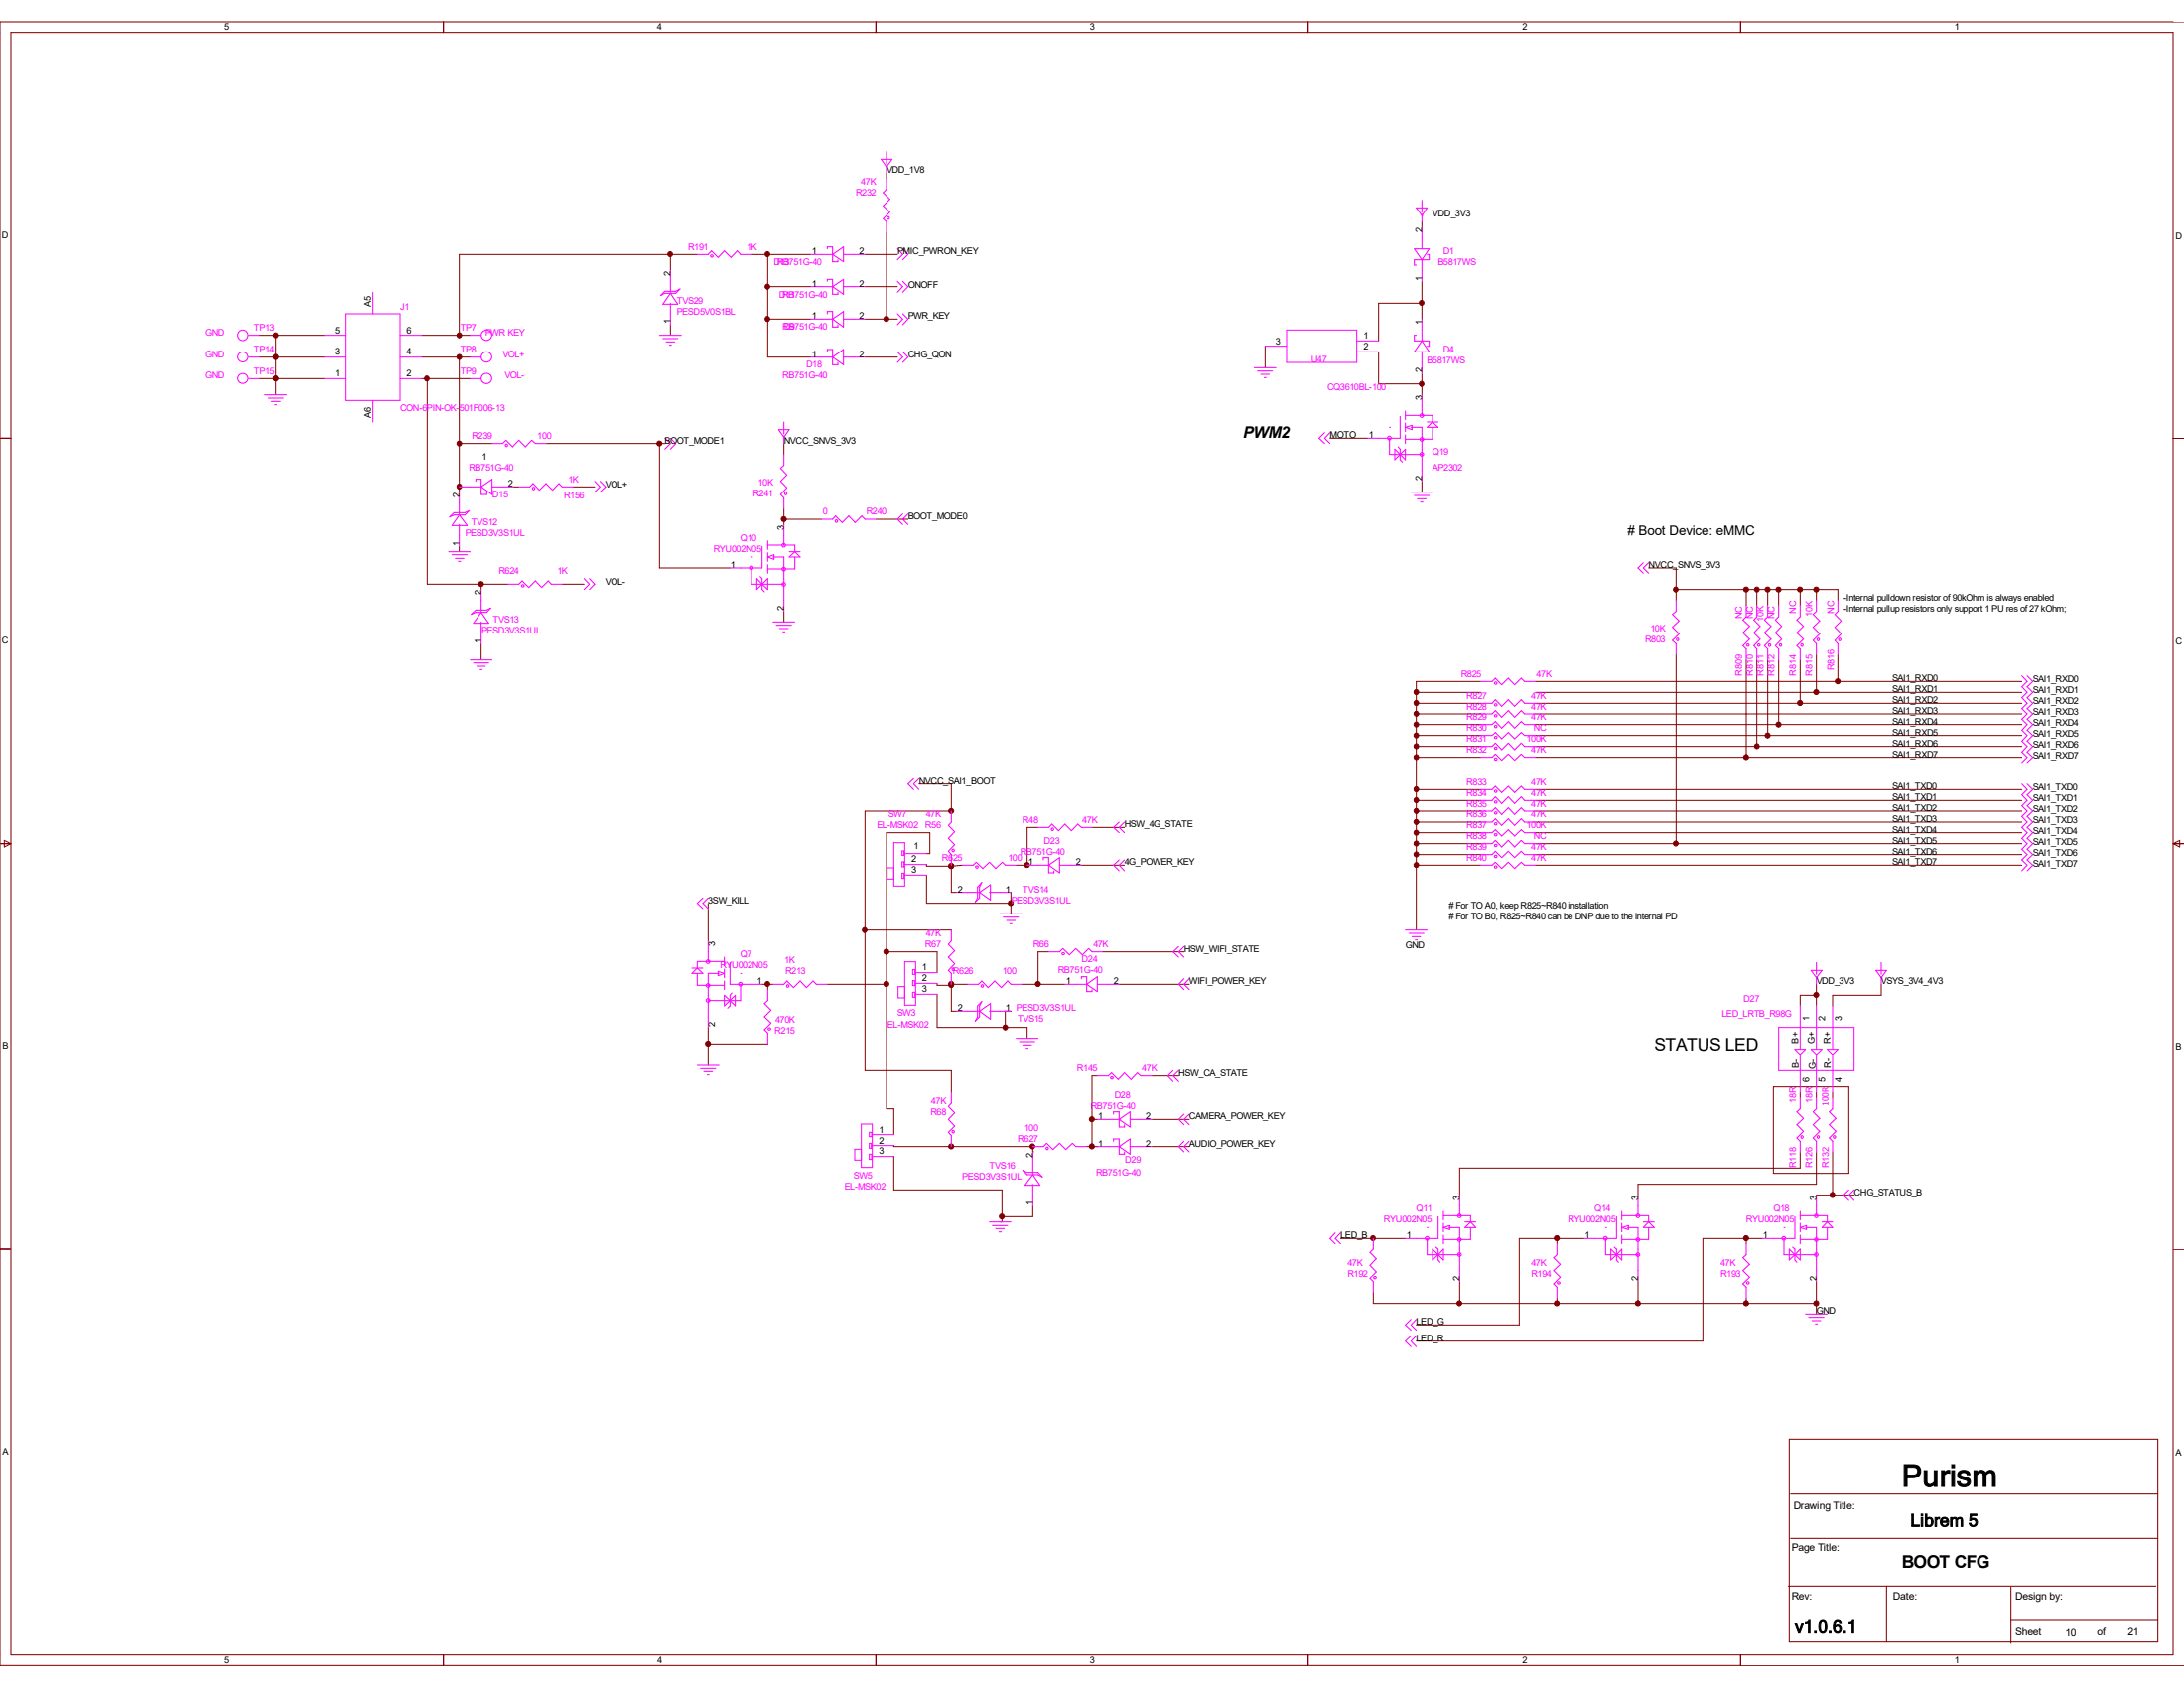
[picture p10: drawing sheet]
<svg xmlns="http://www.w3.org/2000/svg" width="279mm" height="216mm" viewBox="0 0 279 216" stroke-linecap="round" stroke-linejoin="round" font-family="sans-serif">
<g fill="none" stroke="#800000" stroke-width=".13">
<path d="M1.4 4.1h276.6v207.6h-276.6zM56.7 2.8v1.3M112.1 2.8v1.3M167.3 2.8v1.3M222.7 2.8v1.3M279.4 2.8h-279.4v210.2h279.4M85.8 32.6v2M89.2 32.6h-30.4v10.3M96.1 32.6h7.6M98.2 36.7h5.5M98.2 32.6v13.1h5.5M110.7 36.7h4.1"/>
<path d="M110.7 32.6h4.1M113.4 22.1v.7M113.4 29.8v11M181.9 28.4v.7M181.9 36v4.8M181.9 38.8h-5.5v4.8M0 56h1.4M33.2 45.7h8.3M33.2 42.9h8.3M33.2 48.4h8.3M35.3 45.7h.1M35.3 48.4h.1"/>
<path d="M35.3 42.9v7.6M53.9 45.7h6.3M53.9 42.9h6.3M53.9 48.4h6.3M54.7 48.4v26.3h10.3M58.8 45.7v17.2M58.8 56.7h4.1M69.8 56.7h15.2M84.4 56.7v15.9h9M85.8 41.5v1.4M98.2 40.8h5.5M100.3 56.7v1.4"/>
<path d="M110.7 40.8h4.1M110.7 45.7h4.1M161.8 44.3v2.7M170.1 56h4.9M176.4 45v4.1h5.5M181.9 47.8v2.7M278 56h1.4M58.8 62.3h.1M58.8 69.9v.7M61.6 74.7v.7M65.7 62.3h.7M71.9 74.7h2.8"/>
<path d="M73.3 62.3h2.8M100.3 65v2.1M100.3 78.2v1.3M100.3 66.4h4.8M112.1 66.4h4.1M181.9 61.6v1.3M210.9 72.6h3.5v4.2M214.4 75.4h20.7v1.4M223.4 75.4v2.1M224.7 75.4v2.1M226.1 75.4v2.1M227.5 75.4v2.1"/>
<path d="M230.3 75.4v2.1M232.4 75.4v1.4M61.6 82.3v2.1M181.2 90h8.3M181.2 88.6h8.3M181.2 91.3h8.3M181.2 92.7h8.3M181.2 94.1h8.3M181.2 95.5h8.3M181.2 96.9h8.3M189.5 87.2h-8.3v31.8M196.4 90h62.3"/>
<path d="M196.4 88.6h62.3M196.4 87.2h62.3M196.4 91.3h62.3M196.4 92.7h62.3M196.4 94.1h62.3M196.4 95.5h62.3M196.4 96.9h62.3M214.4 83.7v24.2M223.4 84.4v12.5M224.7 84.4v11.1M226.1 84.4v9.7M227.5 84.4v8.3"/>
<path d="M230.3 84.4v5.6M232.4 83.7v4.9M235.1 83.7v3.5M0 107.9h1.4M.6 107.5l.8 .4-.8 .4zM90.6 115.5v4.9M110.7 119h.1M110.7 119h11M117.6 100.3h4.1v3.5M118.5 109.2h.5v-2.7h-5.6v35.3h.9v3.3M118.5 110.6v.2h3.2M118.5 111.9v3.6h10.8"/>
<path d="M121.7 110.8h.1M121.7 103.8h.1M121.7 103.8h-11v33.1h11v2.8M121.7 110.7v3.4h.7M123.1 110.7l-1.4 .1M129.3 114.1v2.8M130 110.7h1.4M131.4 110.7h.1M132.8 105.8h-1.4v4.9M138.3 110.7h5.5M139.7 105.8h4.1M181.2 107.9h8.3"/>
<path d="M181.2 101h8.3M181.2 102.4h8.3M181.2 103.8h8.3M181.2 105.2h8.3M181.2 106.5h8.3M181.2 109.3h8.3M181.2 110.7h8.3M196.4 107.9h62.3M196.4 101h62.3M196.4 102.4h62.3M196.4 103.8h62.3M196.4 105.2h62.3"/>
<path d="M196.4 106.5h62.3M196.4 109.3h62.3M196.4 110.7h62.3M278 107.9h1.4M278 107.9l.8-.4v.8zM90.6 131.4v4.9M90.6 133.5h7.6M97.5 125.9h1.4M98.2 125.9v.7M105.8 125.9h7.6M113.4 121.8h6.5v2.6M119.9 127.2v4.2h11.5v1.4"/>
<path d="M119.9 125.8v.2h1.8M121.7 125.9h.1M121.7 125.9v3.4h.7M121.7 125.9h2.1M129.3 129.3h-.7v2.1M130.7 125.9h5.5M134.2 121.8h-1.4v4.1M140.4 137.6h-.7v9M141.1 121.8h10.4M143.2 125.9h8.9M147.3 137.6h3.5M226.9 139h9.6v11.1h-9.6z"/>
<path d="M230.3 139.7v.7M232.4 125.9v2.8M232.4 139.7v.7M232.4 127.3h-2.1v1.4M234.4 139.7v.7M240.7 125.9v1.4h-6.3v1.4M0 159.8h1.4M114.3 147.9v4.3h13.9v4.1h-.3M114.3 146.5v.1h17.8M121.7 146.6h.1M132.1 147.3h.1M132.1 146.6h.1"/>
<path d="M132.1 146.6v.7M132.1 154.3v1.3h-3.9M139 146.6h1.4M139.7 143.2h.7M140.4 146.6h.1M147.3 143.2h4.8M147.3 146.6h4.8M171.5 158.4h8.3M175.7 158.4h.1M199.2 158.4v.7M202.6 158.4h-8.2v11.1h-13.2M223.4 158.4v.7"/>
<path d="M225.5 158.4h-7.7v13.1h-36.6M230.3 147.3v2.1h-43.6v3.5M232.4 147.3v4.2h-22.9v1.4M232.4 152.9h4.8M234.4 147.3v5.6M278 159.8h1.4M175.7 165.3v1.4h56.7M186.7 163.9v2.8M199.2 166v.7M209.5 163.9v2.8M223.4 166v.7M232.4 163.9v4.2"/>
<path d="M228.9 184.1h47.2v25.9h-47.2zM229.1 196.8h47M229.1 191.1h47M56.7 211.7v1.3M112.1 211.7v1.3M167.3 211.7v1.3M222.7 211.7v1.3M228.8 202.9h47M241.3 202.9v7.1M257.3 207.3h18.8M257.3 203v7.2"/>
</g>
<g fill="#800000" stroke="#800000" stroke-width=".13">
<circle cx="98.2" cy="36.7" r=".31"/>
<circle cx="128.6" cy="131.4" r=".31"/>
<circle cx="128.2" cy="155.6" r=".32"/>
<circle cx="98.2" cy="32.5" r=".31"/>
<circle cx="98.2" cy="40.8" r=".31"/>
<circle cx="85.7" cy="32.5" r=".31"/>
<circle cx="61.5" cy="74.7" r=".32"/>
<circle cx="214.4" cy="107.9" r=".31"/>
<circle cx="232.3" cy="88.5" r=".32"/>
<circle cx="181.2" cy="88.5" r=".31"/>
<circle cx="181.2" cy="89.9" r=".31"/>
<circle cx="181.2" cy="91.3" r=".31"/>
<circle cx="181.2" cy="95.4" r=".31"/>
<circle cx="181.2" cy="94.1" r=".31"/>
<circle cx="181.2" cy="92.7" r=".31"/>
<circle cx="181.2" cy="110.6" r=".31"/>
<circle cx="181.2" cy="102.4" r=".31"/>
<circle cx="181.2" cy="103.7" r=".31"/>
<circle cx="181.2" cy="105.1" r=".31"/>
<circle cx="181.2" cy="106.5" r=".31"/>
<circle cx="181.2" cy="107.9" r=".31"/>
<circle cx="181.2" cy="109.3" r=".31"/>
<circle cx="181.2" cy="101" r=".31"/>
<circle cx="181.2" cy="96.8" r=".31"/>
<circle cx="235.1" cy="87.1" r=".32"/>
<circle cx="227.5" cy="92.7" r=".32"/>
<circle cx="226.1" cy="94.1" r=".32"/>
<circle cx="224.7" cy="95.4" r=".31"/>
<circle cx="223.4" cy="96.8" r=".32"/>
<circle cx="230.3" cy="89.9" r=".32"/>
<circle cx="214.4" cy="75.4" r=".31"/>
<circle cx="223.4" cy="75.4" r=".32"/>
<circle cx="224.7" cy="75.4" r=".31"/>
<circle cx="226.1" cy="75.4" r=".32"/>
<circle cx="227.5" cy="75.4" r=".32"/>
<circle cx="230.3" cy="75.4" r=".32"/>
<circle cx="232.3" cy="75.4" r=".32"/>
<circle cx="232.3" cy="127.3" r=".32"/>
<circle cx="209.5" cy="166.7" r=".32"/>
<circle cx="232.3" cy="166.7" r=".32"/>
<circle cx="175.6" cy="158.4" r=".31"/>
<circle cx="186.7" cy="166.7" r=".31"/>
<circle cx="199.2" cy="158.4" r=".32"/>
<circle cx="199.2" cy="166.7" r=".32"/>
<circle cx="223.4" cy="158.4" r=".32"/>
<circle cx="223.4" cy="166.7" r=".32"/>
<circle cx="181.9" cy="38.7" r=".31"/>
<circle cx="181.9" cy="49.1" r=".31"/>
<circle cx="90.6" cy="133.5" r=".32"/>
<circle cx="98.2" cy="125.9" r=".31"/>
<circle cx="121.7" cy="110.8" r=".32"/>
<circle cx="113.4" cy="121.7" r=".32"/>
<circle cx="113.4" cy="125.9" r=".32"/>
<circle cx="121.7" cy="146.6" r=".32"/>
<circle cx="132.1" cy="146.6" r=".31"/>
<circle cx="121.7" cy="126" r=".32"/>
<circle cx="129.3" cy="115.5" r=".32"/>
<circle cx="121.7" cy="125.9" r=".32"/>
<circle cx="139.7" cy="146.6" r=".32"/>
<circle cx="139.7" cy="143.2" r=".32"/>
<circle cx="132.8" cy="125.9" r=".32"/>
<circle cx="131.4" cy="110.6" r=".32"/>
<circle cx="113.4" cy="40.8" r=".32"/>
<circle cx="35.3" cy="48.4" r=".31"/>
<circle cx="35.3" cy="45.7" r=".31"/>
<circle cx="121.7" cy="103.7" r=".32"/>
<circle cx="110.6" cy="119" r=".31"/>
<circle cx="35.3" cy="42.9" r=".31"/>
<circle cx="58.7" cy="42.9" r=".31"/>
<circle cx="58.7" cy="45.7" r=".31"/>
<circle cx="234.4" cy="152.8" r=".32"/>
<circle cx="100.3" cy="66.4" r=".32"/>
<circle cx="84.3" cy="56.7" r=".32"/>
<circle cx="58.7" cy="56.7" r=".31"/>
<circle cx="58.7" cy="62.2" r=".31"/>
<circle cx="54.6" cy="48.4" r=".31"/>
</g>
<g fill="none" stroke="#f0f" stroke-width=".13">
<path d="M113.4 19.4v1.5M47.7 37.4v2.7M84.5 37.8l.5-.5h1.4l.6-.3-.6 .5h-1.4zM85.8 37.5h.1M85.8 34.6v2.8M85.8 38.8v2.7M85.8 37.5l.9 1.4h-1.9zM89.2 32.6h1.4l.4-.5 .9 .8 .8-.8 .8 .8 .8-.8 .4 .5h1.4M90.9 32.6h.3v.2h-.3zM103.7 36.7h2.8M103.7 32.6h2.8M105.8 31.8v-.2h.7v1.9h.7v-.3"/>
<path d="M105.8 36v-.3h.7v1.9h.7v-.2M106.5 36.7h.1M106.5 32.6h.1M106.5 36.7l1.4-1v1.9zM106.5 32.6l1.4-1v1.9zM107.9 36.7h2.8M107.9 32.6h2.8M112.7 20.4h1.4l-.7 .9zM113.4 21.3h.1M113.4 22.8v1.4l-.4 .4 .8 .9-.8 .8 .8 .8-.8 .9 .4 .4v1.4M113.4 21.2v.9M114.8 36l.7 .7-.7 .7"/>
<path d="M114.8 31.8l.7 .8-.7 .6M115.5 36l.7 .7-.7 .7M115.5 31.8l.7 .8-.7 .6M180.9 31.8h1.9l-.9 1.4zM181.2 26.6h1.4l-.7 1zM181.9 33.2h.1M181.9 27.6h.1M181.9 25.6v1.5M181.9 27.4v1M181.9 29.1v2.7M181.9 33.2v2.8M182.6 32.6h.2v.6h-1.9v.7h.3"/>
<path d="M31.8 45.7h1.4M31.8 42.9h1.4M31.8 48.4h1.4M33.9 50.5h2.8M34.3 50.9h1.9M34.7 51.4h1.2M35.1 51.8h.3M41.5 45.7h2.8M41.5 42.9h2.8M41.5 48.4h2.8M44.3 40.1h6.9v11.1h-6.9zM47.7 51.2v2.8"/>
<path d="M51.2 45.7h2.7M51.2 42.9h2.7M51.2 48.4h2.7M60.2 45.7h1.4M60.2 42.9h1.4M60.2 48.4h1.4M62.9 56.7h1.4l.4-.4 .9 .8 .8-.8 .8 .8 .8-.8 .5 .4h1.3M84.4 42.9h2.8M84.8 43.3h1.9M85 56l.8 .7-.8 .7M85.2 43.7h1.1M85.6 44.2h.3"/>
<path d="M85.8 56l.6 .7-.6 .7M99.6 54.9h1.4l-.7 1zM100.3 55.9h.1M100.3 54v1.5M100.3 55.8v.9M100.3 58.1v1.4l-.4 .4 .8 .8-.8 .9 .8 .8-.8 .8 .4 .5v1.3M103.7 40.8h2.8M103.7 45.7h2.8M105.8 40.1v-.3h.7v2h.7v-.3M105.8 45v-.3h.7v2h.7v-.3M106.5 40.8h.1M106.5 45.7h.1"/>
<path d="M106.5 40.8l1.4-1v2zM106.5 45.7l1.4-1v2zM107.9 40.8h2.8M107.9 45.7h2.8M114.8 40.1l.7 .7-.7 .7M114.8 45l.7 .7-.7 .7M115.5 40.1l.7 .7-.7 .7M115.5 45l.7 .7-.7 .7M160.4 47h2.8M160.9 47.5h1.9M161.3 47.9h1.1M161.7 48.3h.3"/>
<path d="M161.8 44.3h2.8M164.6 42.2h9v4.2h-9zM169.5 55.3l-.8 .7 .8 .7M170.1 55.3l-.6 .7 .6 .7M173.6 43.6h2.8M173.6 45h2.8M177.8 54.7h.1M177.8 56v2.1h4.1M178.4 57.4v1.4l1.4-1.4v1.4zM178.9 57.1l.2 .3v1.4l.3 .3M179.1 53.3v2.7h-4.1M179.8 53.1h3.5v.9"/>
<path d="M179.8 52.6v1.1M179.8 54.1v1.1M179.8 55.6v1.1M179.8 54.7l.8-.3v.5zM180.5 54.7h1.4v6.9M181.2 42.9h-.3v.7h1.9v.7h-.2M181.9 43.6h.1M181.9 40.8v2.8M181.9 45v2.8M181.9 50.5v2.6M181.9 43.6l.9 1.4h-1.9zM182.6 54.7l.7-.7 .7 .7z"/>
<path d="M182.6 54h1.4M183.3 54.7v1.5h-3.5M57.4 70.6h2.8M57.8 71h2M58.1 65.6h1.4l.5-.3-.5 .6h-1.4l-.6 .2zM58.3 71.4h1.1M58.6 71.8h.3M58.8 65.9h.1M58.8 62.9v2.8M58.8 67.1v2.8M58.8 65.9l1 1.3h-2zM58.8 62.3h2.8"/>
<path d="M60.3 78.6l.6-.6h1.4l.5-.2-.5 .5h-1.4zM60.9 61.6v-.3h.7v1.9h.7v-.3M61.6 78.3h.1M61.6 62.3h.1M61.6 75.4v2.8M61.6 79.5v2.8M61.6 78.3l.9 1.4h-1.9zM61.6 62.3l1.3-1v1.9zM62.9 62.3h2.8M65 74.7h1.4l.4-.4 .8 .8 .9-.8 .8 .8 .8-.8 .4 .4h1.4M66.4 62.3h1.4l.4-.5 .8 .9 .8-.9 .9 .9 .8-.9 .4 .5h1.4M66.8 74.8h.2v.2h-.2z"/>
<path d="M74.7 74l.7 .7-.7 .7M75.4 74l.7 .7-.7 .7M76.1 61.6l.7 .7-.7 .6M76.8 61.6l.7 .7-.7 .6M96.1 71.2h.1M96.1 72.6v2.1h4.2M96.8 74v1.4l1.4-1.4v1.4zM97.2 73.7l.3 .3v1.4l.3 .3M97.5 69.9v2.7h-4.1M98.2 69.2v1.1M98.2 70.7v1.1M98.2 72.2v1.1"/>
<path d="M98.2 69.7h3.5v.9M98.2 71.2l.8-.2v.5zM98.9 71.2h1.4v7M98.9 79.5h2.8M99.3 80h2M100.3 67.1v2.6M101 71.2l.7-.6 .7 .6zM101 70.6h1.4M101.7 71.2v1.6h-3.5M105.1 66.4h1.4l.4-.4 .8 .8 .9-.8 .8 .8 .8-.8 .5 .4h1.4M115.5 65.7l-.7 .7 .7 .7M116.2 65.7l-.7 .7 .7 .7"/>
<path d="M180.5 62.9h2.8M180.9 63.4h1.9M181.3 63.8h1.2M181.7 64.2h.3M210.2 72l-.7 .6 .7 .7M210.9 72l-.7 .6 .7 .7M214.4 76.8v1.4l-.4 .4 .8 .8-.8 .8 .8 .9-.8 .8 .4 .4v1.4M223.4 77.5v1.4l-.4 .4 .8 .8-.8 .8 .8 .8-.8 .9 .4 .4v1.4M224.7 77.5v1.4l-.3 .4 .8 .8-.8 .8 .8 .8-.8 .9 .3 .4v1.4M226.1 77.5v1.4l-.4 .4 .9 .8-.9 .8 .9 .8-.9 .9 .4 .4v1.4M227.5 77.5v1.4l-.4 .4 .8 .8-.8 .8 .8 .8-.8 .9 .4 .4v1.4M230.3 77.5v1.4l-.4 .4 .8 .8-.8 .8 .8 .8-.8 .9 .4 .4v1.4"/>
<path d="M232.4 76.8v1.4l-.5 .4 .9 .8-.9 .8 .9 .9-.9 .8 .5 .4v1.4M235.1 76.8v1.4l-.4 .4 .8 .8-.8 .8 .8 .9-.8 .8 .4 .4v1.4M60.2 84.4h2.7M60.6 84.8h1.9M61 85.2h1.1M61.4 85.6h.3M99.7 80.4h1.1M100.2 80.8h.2M116.9 99.6l-.7 .7 .7 .7M117.6 99.6l-.7 .7 .7 .7M189.5 92.7h1.4l.4-.4 .8 .8 .9-.8 .8 .8 .8-.8 .4 .4h1.4M189.5 91.3h1.4l.4-.4 .8 .8 .9-.8 .8 .8 .8-.8 .4 .4h1.4"/>
<path d="M189.5 94.1h1.4l.4-.4 .8 .8 .9-.8 .8 .8 .8-.8 .4 .4h1.4M189.5 90h1.4l.4-.5 .8 .8 .9-.8 .8 .8 .8-.8 .4 .5h1.4M189.5 96.9h1.4l.4-.5 .8 .8 .9-.8 .8 .8 .8-.8 .4 .5h1.4M189.5 95.5h1.4l.4-.5 .8 .9 .9-.9 .8 .9 .8-.9 .4 .5h1.4M189.5 87.2h1.4l.4-.5 .8 .9 .9-.9 .8 .9 .8-.9 .4 .5h1.4M191.2 92.8h.3v.2h-.3zM191.2 91.4h.3v.2h-.3zM191.2 94.2h.3v.2h-.3zM191.2 90h.3v.3h-.3zM191.2 97h.3v.2h-.3zM191.2 95.6h.3v.2h-.3zM191.2 87.3h.3v.2h-.3z"/>
<path d="M223.5 82.4h.2v.2h-.2zM224.9 82.4h.2v.2h-.2zM258.7 86.4l.6 .8-.6 .6 .6 .8-.6 .6 .6 .8-.6 .6 .6 .7-.6 .7 .6 .7-.6 .7 .6 .7-.6 .7 .6 .7-.6 .7 .6 .7-.6 .6M259.3 86.4l.8 .8-.8 .6 .8 .8-.8 .6 .8 .8-.8 .6 .8 .7-.8 .7 .8 .7-.8 .7 .8 .7-.8 .7 .8 .7-.8 .7 .8 .7-.8 .6M89.9 114.9l-.7 .6 .7 .7M90.6 114.9l-.7 .6 .7 .7M114.3 107.8h1.4v5.5h-1.4zM114.3 111h-.8v1.4h.8M115.4 108.8h.3v.6h-.3zM115.4 110.2h.3v.7h-.3zM115.4 111.7h.3v.7h-.3zM115.7 109.2h2.8"/>
<path d="M115.7 110.6h2.8M115.7 111.9h2.8M121.7 103.8v1.4l-.4 .4 .8 .8-.8 .8 .8 .8-.8 .9 .4 .4v1.4M121.7 119v1.4l-.4 .4 .8 .8-.8 .8 .8 .9-.8 .8 .4 .4v1.4M122.4 114.1h2.8M123.1 110.7h1.4l.4-.4 .8 .8 .9-.8 .8 .8 .8-.8 .4 .4h1.4M124.8 110.8h.3v.2h-.3zM125.3 114.1h.1M125.3 114.1l1.4-.9v1.9zM125.6 112.9l-.3 .6v1.4l-.5 .5 .3-.5v-1.4zM126.6 114.1h2.7M127.9 116.9h2.8"/>
<path d="M128.4 117.3h1.9M128.8 117.7h1.1M129.2 118.2h.3M131.4 110.7h2.8M132.8 105.8h1.4l.4-.4 .8 .9 .8-.9 .9 .9 .8-.9 .4 .4h1.4M133.5 110v-.3h.7v1.9h.6v-.2M134.2 110.7h.1M134.2 110.7l1.4-1v1.9zM135.6 110.7h2.7M143.2 110l-.7 .7 .7 .7M143.2 105.2l-.7 .6 .7 .7M143.8 110l-.6 .7 .6 .7"/>
<path d="M143.8 105.2l-.6 .6 .6 .7M179.8 119h2.8M180.3 119.4h1.9M180.6 119.8h1.1M189.5 110.7h1.4l.4-.4 .8 .8 .9-.8 .8 .8 .8-.8 .4 .4h1.4M189.5 106.5h1.4l.4-.4 .8 .8 .9-.8 .8 .8 .8-.8 .4 .4h1.4M189.5 107.9h1.4l.4-.4 .8 .8 .9-.8 .8 .8 .8-.8 .4 .4h1.4M189.5 109.3h1.4l.4-.4 .8 .8 .9-.8 .8 .8 .8-.8 .4 .4h1.4M189.5 105.2h1.4l.4-.5 .8 .9 .9-.9 .8 .9 .8-.9 .4 .5h1.4M189.5 101h1.4l.4-.4 .8 .8 .9-.8 .8 .8 .8-.8 .4 .4h1.4M189.5 103.8h1.4l.4-.5 .8 .9 .9-.9 .8 .9 .8-.9 .4 .5h1.4M189.5 102.4h1.4l.4-.5 .8 .9 .9-.9 .8 .9 .8-.9 .4 .5h1.4"/>
<path d="M191.2 106.7h.3v.2h-.3zM191.2 108h.3v.2h-.3zM191.2 109.4h.3v.2h-.3zM191.2 110.8h.3v.2h-.3zM191.2 105.3h.3v.2h-.3zM191.2 101.1h.3v.2h-.3zM191.2 103.9h.3v.2h-.3zM191.2 102.5h.3v.2h-.3zM258.7 100.3l.6 .7-.6 .7 .6 .7-.6 .7 .6 .7-.6 .6 .6 .8-.6 .6 .6 .7-.6 .7 .6 .7-.6 .7 .6 .7-.6 .7 .6 .7-.6 .7M259.3 100.3l.8 .7-.8 .7 .8 .7-.8 .7 .8 .7-.8 .6 .8 .8-.8 .6 .8 .7-.8 .7 .8 .7-.8 .7 .8 .7-.8 .7 .8 .7-.8 .7M88.5 124.5l.7-.7 .7 .7zM88.5 123.8h1.4"/>
<path d="M89.2 124.5v1.5h3.5M89.2 136.3h2.8M89.6 136.7h2M90 137.1h1.1M90.5 137.5h.2M90.6 120.4v2.6M91.9 124.2l.8 .3-.8 .3zM92 124.5h-1.4v6.9M92.7 122.4v1.1M92.7 124v1.1M92.7 125.5v1.1M92.7 127.3l.7 .7-.7 .7z"/>
<path d="M92.7 123h-3.5v.8M93.4 123.1v2.8h4.1M93.4 128l.7-.7v1.4zM93.6 127l-.2 .3v1.4l-.3 .2M94.7 124.5h.1M94.7 125.9v2.1h-4.1M98.2 126.6v1.4l-.4 .4 .8 .8-.8 .8 .8 .9-.8 .8 .4 .4v1.4M98.3 131.5h.2v.2h-.2zM98.9 125.9h1.4l.4-.4 .8 .8 .9-.8 .8 .8 .8-.8 .4 .4h1.4M115.7 123h1.4v5.6h-1.4zM115.7 126.2h-.8v1.4h.8M116.8 124h.3v.6h-.3z"/>
<path d="M116.8 125.4h.2v.7h-.2zM116.8 126.9h.3v.7h-.3zM117.1 124.4h2.8M117.1 125.8h2.8M117.1 127.2h2.8M121.7 139.7v1.4l-.4 .4 .8 .8-.8 .9 .8 .8-.8 .8 .4 .4v1.4M122.4 129.3h2.8M123.8 125.9h1.4l.4-.4 .8 .8 .9-.8 .8 .8 .8-.8 .4 .4h1.4M125.3 129.3h.1M125.3 129.3l1.4-.9v1.9zM125.6 128.1l-.3 .6v1.3l-.5 .6 .3-.6v-1.3zM126.6 129.3h2.7"/>
<path d="M130 132.8h2.8M130.4 133.2h2M130.9 133.6h1.1M131.3 134.1h.2M134.2 121.8h1.4l.4-.5 .8 .8 .8-.8 .9 .8 .8-.8 .4 .5h1.4M135.9 121.9h.2v.2h-.2zM136.2 125.9h2.8M138.3 125.2v-.3h.7v1.9h.7v-.2M139 125.9h.1M139 125.9l1.4-1v1.9zM140.4 125.9h2.8M140.4 137.6h1.4l.4-.4 .8 .9 .8-.9 .9 .9 .8-.9 .4 .4h1.4"/>
<path d="M142.1 137.8h.3v.2h-.3zM150.1 136.9l-.7 .7 .7 .7M150.8 136.9l-.7 .7 .7 .7M150.8 121.1l-.7 .7 .7 .6M151.5 125.2l-.7 .7 .7 .7M151.5 121.1l-.7 .7 .7 .6M152.1 125.2l-.6 .7 .6 .7M181.1 120.2h.2M227.5 131.4h9.7v5.5h-9.7zM229.6 134.2h1.4l-.7 .7zM230.3 128.7v5.5M230.3 134.9v4.8"/>
<path d="M231.7 134.2h1.4l-.7 .7zM231.7 124.1h1.4l-.7 1zM232.4 125.1h.1M232.4 123.1v1.5M232.4 124.9v1M232.4 128.7v5.5M232.4 134.9v4.8M233.8 134.2h1.3l-.7 .7zM234.4 128.7v5.5M234.4 134.9v4.8M240 124.1h1.3l-.6 1zM240.7 125.1h.1"/>
<path d="M240.7 123.1v1.5M240.7 124.9v1M110.2 143.8h1.4v5.5h-1.4zM110.2 147h-.9v1.4h.9M111.2 147.6h.3v.7h-.3zM111.2 144.8h.3v.6h-.3zM111.2 146.2h.3v.7h-.3zM111.6 145.1h2.7M111.6 146.5h2.7M111.6 147.9h2.7M126.6 156.3h2.7M127 156.8h1.9"/>
<path d="M127.4 157.1h1.1M127.8 157.6h.3M130.9 149.7l.5 .2h1.4l.5 .6-.5-.3h-1.4zM132.1 150.2h.1M132.1 146.6h1.4l.4-.4 .8 .8 .9-.8 .8 .8 .8-.8 .4 .4h1.4M132.1 147.3v2.8M132.1 151.5v2.8M132.1 150.2l1 1.4h-2zM140.4 146.6h2.8M140.4 143.2h2.8M142.5 142.5v-.3h.7v1.9h.6v-.3M142.5 146v-.3h.7v1.9h.6v-.3"/>
<path d="M143.2 143.2h.1M143.2 146.6h.1M143.2 143.2l1.4-1v1.9zM143.2 146.6l1.4-.9v1.9zM144.6 146.6h2.7M144.6 143.2h2.7M151.5 142.5l-.7 .7 .7 .6M151.5 146l-.7 .6 .7 .7M152.1 142.5l-.6 .7 .6 .6M152.1 146l-.6 .6 .6 .7M170.8 157.7l-.7 .7 .7 .7M171.5 157.7l-.7 .7 .7 .7"/>
<path d="M175.7 158.4v1.4l-.4 .4 .8 .8-.8 .8 .8 .9-.8 .8 .4 .4v1.4M182.6 157h.1M182.6 158.4v2.1h4.1M183.3 159.8l1.4 1.4v-1.4l-1.4 1.4zM183.7 159.5l.3 .3v1.4l.2 .3M184 155.6v2.8h-4.2M184.7 154.9v1.1M184.7 156.5v1.1M184.7 158v1.1M184.7 155.5h3.4v.8M184.7 157l.8-.2v.5zM185.3 157h1.4v6.9"/>
<path d="M186.7 152.9v2.6M187.4 156.3h1.4M188.1 156.3l.7 .7h-1.4zM188.1 157v1.5h-3.4M199.2 159.1v1.4l-.4 .4 .8 .8-.8 .8 .8 .9-.8 .8 .4 .4v1.4M205.4 157h.1M205.4 158.4v2.1h4.1M206.1 159.8l1.4 1.4v-1.4l-1.4 1.4zM206.5 159.5l.3 .3v1.4l.3 .3M206.8 155.6v2.8h-4.2M207.5 155.5h3.4v.8M207.5 154.9v1.1"/>
<path d="M207.5 156.5v1.1M207.5 158v1.1M207.5 157l.8-.2v.5zM208.2 157h1.3v6.9M209.5 152.9v2.6M210.2 156.3h1.4M210.9 156.3l.7 .7h-1.4zM210.9 157v1.5h-3.4M223.4 159.1v1.4l-.4 .4 .8 .8-.8 .8 .8 .9-.8 .8 .4 .4v1.4M228.2 157h.1M228.2 158.4v2.1h4.2M228.9 159.8l1.4 1.4v-1.4l-1.4 1.4z"/>
<path d="M229.3 159.5l.3 .3v1.4l.3 .3M229.6 155.6v2.8h-4.1M230.3 140.4v1.4l-.4 .4 .8 .8-.8 .8 .8 .9-.8 .8 .4 .5v1.3M230.3 154.9v1.1M230.3 156.5v1.1M230.3 158v1.1M230.3 155.5h3.5v.8M230.3 157l.8-.2v.5zM231 157h1.4v6.9M232.4 140.4v1.4l-.5 .4 .9 .8-.9 .8 .9 .9-.9 .8 .5 .5v1.3M232.4 152.9v2.6M233.1 156.3h1.3"/>
<path d="M233.8 156.3l.6 .7h-1.3zM233.8 157v1.5h-3.5M234.4 140.4v1.4l-.4 .4 .9 .8-.9 .8 .9 .9-.9 .8 .4 .5v1.3M236.5 152.2l-.7 .7 .7 .6M237.2 152.2l-.7 .7 .7 .6M175.8 163.3h.2v.2h-.2zM180.5 168.7l-.7 .8 .7 .6M180.5 170.9l-.7 .6 .7 .8M181.2 168.7l-.7 .8 .7 .6M181.2 170.9l-.7 .6 .7 .8M199.3 164h.2v.2h-.2zM223.5 164h.2v.2h-.2z"/>
<path d="M231 168.1h2.8M231.4 168.5h1.9M231.8 168.9h1.1M232.2 169.3h.3"/>
<circle cx="113.6" cy="27.9" r=".16"/>
<circle cx="31.1" cy="42.9" r=".67"/>
<circle cx="31.1" cy="45.7" r=".65"/>
<circle cx="31.1" cy="48.4" r=".65"/>
<circle cx="62.2" cy="48.4" r=".67"/>
<circle cx="62.2" cy="42.9" r=".67"/>
<circle cx="62.2" cy="45.7" r=".67"/>
<circle cx="64.8" cy="56.9" r=".16"/>
<circle cx="177.7" cy="56" r=".23"/>
<circle cx="181.9" cy="58.1" r=".23"/>
<circle cx="181.9" cy="56.2" r=".23"/>
<circle cx="181.9" cy="53.1" r=".23"/>
<circle cx="68.3" cy="62.5" r=".16"/>
<circle cx="96.1" cy="72.6" r=".23"/>
<circle cx="100.3" cy="69.7" r=".23"/>
<circle cx="100.3" cy="72.8" r=".23"/>
<circle cx="100.3" cy="74.7" r=".23"/>
<circle cx="100.5" cy="63.1" r=".16"/>
<circle cx="107" cy="66.6" r=".16"/>
<circle cx="214.6" cy="81.8" r=".16"/>
<circle cx="226.4" cy="82.5" r=".16"/>
<circle cx="227.8" cy="82.5" r=".16"/>
<circle cx="230.5" cy="82.5" r=".16"/>
<circle cx="232.6" cy="81.8" r=".16"/>
<circle cx="235.3" cy="81.8" r=".16"/>
<circle cx="121.9" cy="108.8" r=".16"/>
<circle cx="134.6" cy="106.1" r=".16"/>
<circle cx="90.6" cy="126" r=".23"/>
<circle cx="90.6" cy="123" r=".23"/>
<circle cx="90.6" cy="128" r=".23"/>
<circle cx="94.7" cy="125.9" r=".23"/>
<circle cx="100.8" cy="126.1" r=".16"/>
<circle cx="121.9" cy="124" r=".16"/>
<circle cx="125.7" cy="126.1" r=".16"/>
<circle cx="121.9" cy="144.7" r=".16"/>
<circle cx="134" cy="146.9" r=".16"/>
<circle cx="182.6" cy="158.4" r=".23"/>
<circle cx="186.7" cy="158.6" r=".23"/>
<circle cx="186.7" cy="155.5" r=".23"/>
<circle cx="205.4" cy="158.4" r=".23"/>
<circle cx="209.5" cy="155.5" r=".23"/>
<circle cx="209.5" cy="158.6" r=".23"/>
<circle cx="228.2" cy="158.4" r=".23"/>
<circle cx="230.5" cy="145.4" r=".16"/>
<circle cx="232.3" cy="158.6" r=".23"/>
<circle cx="232.3" cy="155.5" r=".23"/>
<circle cx="232.6" cy="145.4" r=".16"/>
<circle cx="234.7" cy="145.4" r=".16"/>
<circle cx="186.7" cy="160.5" r=".23"/>
<circle cx="209.5" cy="160.5" r=".23"/>
<circle cx="232.3" cy="160.5" r=".23"/>
</g>
<text font-size="3.9" x="243.3" y="190.1">Purism</text>
<g font-size="2.2">
<text x="211.6" y="134.3">STATUS LED</text>
<text x="244.4" y="195.2">Librem 5</text>
<text x="243.3" y="200.6">BOOT CFG</text>
<text x="229.6" y="208.9">v1.0.6.1</text>
</g>
<text font-size="2.1" x="159" y="56">PWM2</text>
<text font-size="1.7" x="208.2" y="68.5"># Boot Device: eMMC</text>
<g font-size="1.3">
<text x="229.4" y="193">Drawing Title:</text>
<text x="229.2" y="198.4">Page Title:</text>
<text x="229.2" y="204.6">Rev:</text>
<text x="242.2" y="204.6">Date:</text>
<text x="257.8" y="209.2">Sheet</text>
<text x="257.8" y="204.6">Design by:</text>
<text x="264.2" y="209.3">10</text>
<text x="268.3" y="209.2">of</text>
<text x="272.2" y="209.2">21</text>
</g>
<g font-size="1.2">
<text x="28.7" y="3.9">5</text>
<text x="84.1" y="3.9">4</text>
<text x="139.4" y="3.9">3</text>
<text x="194.7" y="3.9">2</text>
<text x="250.1" y="3.9">1</text>
<text x="113.4" y="22.1">VDD_1V8</text>
<text x="181.9" y="29.8" transform="rotate(-90 181.9 29.8)">2</text>
<text x="183.3" y="27.7">VDD_3V3</text>
<text x=".3" y="30.4">D</text>
<text x="85.8" y="35.3" transform="rotate(-90 85.8 35.3)">2</text>
<text x="103.8" y="32.6">1</text>
<text x="109.9" y="32.6">2</text>
<text x="114.8" y="32.6">PMIC_PWRON_KEY</text>
<text x="181.9" y="35.9" transform="rotate(-90 181.9 35.9)">1</text>
<text x="278.3" y="30.6">D</text>
<text x="47.5" y="39.3" transform="rotate(-90 47.5 39.3)">A5</text>
<text x="85.8" y="41.4" transform="rotate(-90 85.8 41.4)">1</text>
<text x="103.8" y="36.7">1</text>
<text x="103.8" y="40.8">1</text>
<text x="109.9" y="36.7">2</text>
<text x="109.9" y="40.8">2</text>
<text x="116.2" y="36.8">ONOFF</text>
<text x="116.2" y="40.8">PWR_KEY</text>
<text x="181.9" y="41.5" transform="rotate(-90 181.9 41.5)">1</text>
<text x="42.8" y="42.6">5</text>
<text x="42.8" y="45.4">3</text>
<text x="52" y="42.6">6</text>
<text x="52" y="45.4">4</text>
<text x="103.8" y="45.7">1</text>
<text x="109.9" y="45.7">2</text>
<text x="116.2" y="45.7">CHG_QON</text>
<text x="163.2" y="44">3</text>
<text x="174.4" y="43.3">1</text>
<text x="174.4" y="44.7">2</text>
<text x="181.9" y="47.7" transform="rotate(-90 181.9 47.7)">2</text>
<text x="42.8" y="48.2">1</text>
<text x="47.5" y="53.5" transform="rotate(-90 47.5 53.5)">A6</text>
<text x="52" y="48.2">2</text>
<text x="181.9" y="51.2" transform="rotate(-90 181.9 51.2)">3</text>
<text x="61.7" y="58.8">1</text>
<text x="85" y="56.7">BOOT_MODE1</text>
<text x="100.3" y="56.7">NVCC_SNVS_3V3</text>
<text x="170.1" y="56">MOTO</text>
<text x="175.1" y="56">1</text>
<text x="58.8" y="63.7" transform="rotate(-90 58.8 63.7)">2</text>
<text x="65" y="62.3">2</text>
<text x="77.5" y="62.4">VOL+</text>
<text x="181.9" y="61.5" transform="rotate(-90 181.9 61.5)">2</text>
<text x="58.8" y="69.8" transform="rotate(-90 58.8 69.8)">1</text>
<text x="100.3" y="67.8" transform="rotate(-90 100.3 67.8)">3</text>
<text x="116.2" y="66.4">BOOT_MODE0</text>
<text x="61.6" y="76.1" transform="rotate(-90 61.6 76.1)">2</text>
<text x="77.5" y="74.8">VOL-</text>
<text x="93.5" y="72.6">1</text>
<text x="210.9" y="72.6">NVCC_SNVS_3V3</text>
<text x="235.8" y="76.8">-Internal pulldown resistor of 90kOhm is always enabled</text>
<text x=".3" y="82.3">C</text>
<text x="61.6" y="82.3" transform="rotate(-90 61.6 82.3)">1</text>
<text x="100.3" y="78.1" transform="rotate(-90 100.3 78.1)">2</text>
<text x="235.8" y="78.2">-Internal pullup resistors only support 1 PU res of 27 kOhm;</text>
<text x="278.3" y="82.4">C</text>
<text x="242.1" y="88.6">SAI1_RXD1</text>
<text x="242.1" y="90">SAI1_RXD2</text>
<text x="242.1" y="87.2">SAI1_RXD0</text>
<text x="260.1" y="87.3">SAI1_RXD0</text>
<text x="260.1" y="88.7">SAI1_RXD1</text>
<text x="242.1" y="92.7">SAI1_RXD4</text>
<text x="242.1" y="94.1">SAI1_RXD5</text>
<text x="242.1" y="95.5">SAI1_RXD6</text>
<text x="242.1" y="91.3">SAI1_RXD3</text>
<text x="260.1" y="90.1">SAI1_RXD2</text>
<text x="260.1" y="91.4">SAI1_RXD3</text>
<text x="260.1" y="92.8">SAI1_RXD4</text>
<text x="260.1" y="94.2">SAI1_RXD5</text>
<text x="260.1" y="95.6">SAI1_RXD6</text>
<text x="117.6" y="100.3">NVCC_SAI1_BOOT</text>
<text x="242.1" y="96.9">SAI1_RXD7</text>
<text x="242.1" y="101">SAI1_TXD0</text>
<text x="260.1" y="97">SAI1_RXD7</text>
<text x="260.1" y="101.1">SAI1_TXD0</text>
<text x="143.8" y="105.8">HSW_4G_STATE</text>
<text x="242.1" y="107.9">SAI1_TXD5</text>
<text x="242.1" y="106.5">SAI1_TXD4</text>
<text x="242.1" y="105.2">SAI1_TXD3</text>
<text x="242.1" y="103.8">SAI1_TXD2</text>
<text x="242.1" y="102.4">SAI1_TXD1</text>
<text x="260.1" y="102.5">SAI1_TXD1</text>
<text x="260.1" y="103.9">SAI1_TXD2</text>
<text x="260.1" y="105.3">SAI1_TXD3</text>
<text x="260.1" y="106.6">SAI1_TXD4</text>
<text x="116.6" y="110.3">2</text>
<text x="116.6" y="111.7">3</text>
<text x="116.9" y="108.6">1</text>
<text x="131.5" y="110.7">1</text>
<text x="137.6" y="110.7">2</text>
<text x="143.8" y="110.7">4G_POWER_KEY</text>
<text x="242.1" y="110.7">SAI1_TXD7</text>
<text x="242.1" y="109.3">SAI1_TXD6</text>
<text x="260.1" y="108">SAI1_TXD5</text>
<text x="260.1" y="109.4">SAI1_TXD6</text>
<text x="260.1" y="110.8">SAI1_TXD7</text>
<text x="90.6" y="115.5">3SW_KILL</text>
<text x="122.5" y="114.1">2</text>
<text x="128.6" y="114.1">1</text>
<text x="185.3" y="116.2"># For TO A0, keep R825~R840 installation</text>
<text x="185.3" y="117.6"># For TO B0, R825~R840 can be DNP due to the internal PD</text>
<text x="91.4" y="121.1" transform="rotate(-90 91.4 121.1)">3</text>
<text x="96.8" y="125.9">1</text>
<text x="117.9" y="124.1">1</text>
<text x="117.9" y="125.5">2</text>
<text x="136.4" y="125.9">1</text>
<text x="142.5" y="125.9">2</text>
<text x="151.5" y="121.8">HSW_WIFI_STATE</text>
<text x="152.1" y="125.9">WIFI_POWER_KEY</text>
<text x="179.8" y="121.3">GND</text>
<text x="232.4" y="125.9">VDD_3V3</text>
<text x="240.7" y="125.9">VSYS_3V4_4V3</text>
<text x="91.4" y="131.4" transform="rotate(-90 91.4 131.4)">2</text>
<text x="117.9" y="126.9">3</text>
<text x="122.5" y="129.3">2</text>
<text x="128.6" y="129.3">1 PESD3V3S1UL</text>
<text x="231.4" y="130.6" transform="rotate(-90 231.4 130.6)">1</text>
<text x="233.5" y="130.6" transform="rotate(-90 233.5 130.6)">2</text>
<text x="235.6" y="130.6" transform="rotate(-90 235.6 130.6)">3</text>
<text x=".3" y="134.2">B</text>
<text x="150.8" y="137.6">HSW_CA_STATE</text>
<text x="230" y="133.4" transform="rotate(-90 230 133.4)">B+</text>
<text x="230.1" y="136.7" transform="rotate(-90 230.1 136.7)">B-</text>
<text x="232.1" y="133.5" transform="rotate(-90 232.1 133.5)">G+</text>
<text x="232.2" y="136.8" transform="rotate(-90 232.2 136.8)">G-</text>
<text x="234.1" y="133.5" transform="rotate(-90 234.1 133.5)">R+</text>
<text x="234.2" y="136.6" transform="rotate(-90 234.2 136.6)">R-</text>
<text x="278.3" y="134.3">B</text>
<text x="140.5" y="143.2">1</text>
<text x="146.6" y="143.2">2</text>
<text x="152.1" y="143.2">CAMERA_POWER_KEY</text>
<text x="231.4" y="138.4" transform="rotate(-90 231.4 138.4)">6</text>
<text x="233.5" y="138.4" transform="rotate(-90 233.5 138.4)">5</text>
<text x="235.6" y="138.4" transform="rotate(-90 235.6 138.4)">4</text>
<text x="112.4" y="144.9">1</text>
<text x="112.4" y="146.3">2</text>
<text x="112.4" y="147.6">3</text>
<text x="132.1" y="148" transform="rotate(-90 132.1 148)">2</text>
<text x="140.5" y="146.6">1</text>
<text x="146.6" y="146.6">2</text>
<text x="152.1" y="146.6">AUDIO_POWER_KEY</text>
<text x="132.1" y="154.2" transform="rotate(-90 132.1 154.2)">1</text>
<text x="186.7" y="153.5" transform="rotate(-90 186.7 153.5)">3</text>
<text x="209.6" y="153.5" transform="rotate(-90 209.6 153.5)">3</text>
<text x="232.4" y="153.5" transform="rotate(-90 232.4 153.5)">3</text>
<text x="237.2" y="152.9">CHG_STATUS_B</text>
<text x="171.5" y="158.4">LED_B</text>
<text x="179.9" y="158.4">1</text>
<text x="202.7" y="158.4">1</text>
<text x="225.6" y="158.4">1</text>
<text x="186.7" y="163.9" transform="rotate(-90 186.7 163.9)">2</text>
<text x="209.6" y="163.9" transform="rotate(-90 209.6 163.9)">2</text>
<text x="232.4" y="163.9" transform="rotate(-90 232.4 163.9)">2</text>
<text x="181.2" y="169.5">LED_G</text>
<text x="181.2" y="171.5">LED_R</text>
<text x="232.4" y="168.1">GND</text>
<text x=".3" y="186">A</text>
<text x="278.3" y="186.1">A</text>
<text x="28.7" y="212.7">5</text>
<text x="84.1" y="212.7">4</text>
<text x="139.4" y="212.7">3</text>
<text x="194.7" y="212.7">2</text>
<text x="250.1" y="212.7">1</text>
</g>
<g font-size="1.2" fill="#f0f">
<text x="110.2" y="23.6">47K</text>
<text x="109.5" y="25">R232</text>
<text x="88" y="32">R191</text>
<text x="95.5" y="32">1K</text>
<text x="99" y="33.9">D13</text>
<text x="99.4" y="33.9">RB751G-40</text>
<text x="183.9" y="33.9">B5817WS</text>
<text x="184.6" y="32.6">D1</text>
<text x="51.2" y="39.6">J1</text>
<text x="86.6" y="40.3">PESD5V0S1BL</text>
<text x="86.6" y="38.9">TVS29</text>
<text x="99.7" y="38.1">D11</text>
<text x="100.1" y="38.1">RB751G-40</text>
<text x="26.3" y="42.9">GND</text>
<text x="26.3" y="45.7">GND</text>
<text x="32.5" y="42.3">TP13</text>
<text x="32.5" y="45.1">TP14</text>
<text x="32.5" y="47.8">TP15</text>
<text x="58.9" y="42.3">TP7</text>
<text x="58.9" y="45.1">TP8</text>
<text x="58.9" y="47.8">TP9</text>
<text x="62.1" y="42.9">PWR KEY</text>
<text x="64.3" y="45.7">VOL+</text>
<text x="100.1" y="42.2">RB751G-40</text>
<text x="100.3" y="42.2">D9</text>
<text x="103.1" y="47">D18</text>
<text x="167.7" y="46.4">U47</text>
<text x="182.5" y="46.5">B5817WS</text>
<text x="184.6" y="45.1">D4</text>
<text x="26.3" y="48.4">GND</text>
<text x="51.2" y="52.6">CON-6PIN-OK-501F006-13</text>
<text x="64.6" y="48.4">VOL-</text>
<text x="100.1" y="48.4">RB751G-40</text>
<text x="169.8" y="49.9">CQ3610BL-100</text>
<text x="60.4" y="56.1">R239</text>
<text x="68.7" y="56.1">100</text>
<text x="183.3" y="58.1">Q19</text>
<text x="60" y="60.2">RB751G-40</text>
<text x="63" y="63.7">D15</text>
<text x="72.1" y="63.8">R156</text>
<text x="72.7" y="61.7">1K</text>
<text x="96.3" y="63.5">R241</text>
<text x="97" y="62.1">10K</text>
<text x="105.2" y="65.8">0</text>
<text x="110.8" y="65.8">R240</text>
<text x="183.3" y="60.2">AP2302</text>
<text x="59.5" y="68.6">PESD3V3S1UL</text>
<text x="60.3" y="67.2">TVS12</text>
<text x="91.3" y="70.6">RYU002N05</text>
<text x="94.7" y="69.2">Q10</text>
<text x="63.8" y="73.4">R624</text>
<text x="71.3" y="73.4">1K</text>
<text x="61.6" y="81">PESD3V3S1UL</text>
<text x="63.1" y="79.7">TVS13</text>
<text x="210.4" y="82.2">R803</text>
<text x="211.1" y="80.8">10K</text>
<text x="222.8" y="79.2" transform="rotate(-90 222.8 79.2)">NC</text>
<text x="224.2" y="79.2" transform="rotate(-90 224.2 79.2)">NC</text>
<text x="225.6" y="79.5" transform="rotate(-90 225.6 79.5)">10K</text>
<text x="227" y="79.2" transform="rotate(-90 227 79.2)">NC</text>
<text x="229.7" y="78.5" transform="rotate(-90 229.7 78.5)">NC</text>
<text x="231.8" y="78.9" transform="rotate(-90 231.8 78.9)">10K</text>
<text x="234.6" y="78.5" transform="rotate(-90 234.6 78.5)">NC</text>
<text x="186.9" y="86.6">R825</text>
<text x="187.6" y="89.4">R827</text>
<text x="195.9" y="89.4">47K</text>
<text x="196.6" y="86.6">47K</text>
<text x="222.8" y="86.4" transform="rotate(-90 222.8 86.4)">R809</text>
<text x="224.2" y="86.4" transform="rotate(-90 224.2 86.4)">R810</text>
<text x="225.6" y="86.4" transform="rotate(-90 225.6 86.4)">R811</text>
<text x="227" y="86.4" transform="rotate(-90 227 86.4)">R812</text>
<text x="229.7" y="86.4" transform="rotate(-90 229.7 86.4)">R814</text>
<text x="231.8" y="86.4" transform="rotate(-90 231.8 86.4)">R815</text>
<text x="234.6" y="85.8" transform="rotate(-90 234.6 85.8)">R816</text>
<text x="187.6" y="92.1">R829</text>
<text x="187.6" y="90.8">R828</text>
<text x="187.6" y="93.5">R830</text>
<text x="187.6" y="94.9">R831</text>
<text x="195.3" y="94.9">100K</text>
<text x="195.9" y="92.1">47K</text>
<text x="195.9" y="90.8">47K</text>
<text x="196.2" y="93.5">NC</text>
<text x="187.6" y="96.3">R832</text>
<text x="187.6" y="100.4">R833</text>
<text x="187.6" y="101.8">R834</text>
<text x="195.9" y="96.3">47K</text>
<text x="195.9" y="100.4">47K</text>
<text x="195.9" y="101.8">47K</text>
<text x="112.2" y="105.9">EL-MSK02</text>
<text x="113.6" y="104.6">SW7</text>
<text x="118.4" y="106">R56</text>
<text x="118.4" y="104.6">47K</text>
<text x="130.8" y="105.2">R48</text>
<text x="133.6" y="107.9">D23</text>
<text x="138.5" y="105.2">47K</text>
<text x="187.6" y="106">R837</text>
<text x="187.6" y="107.3">R838</text>
<text x="187.6" y="104.6">R836</text>
<text x="187.6" y="103.2">R835</text>
<text x="195.3" y="106">100K</text>
<text x="195.9" y="104.6">47K</text>
<text x="195.9" y="103.2">47K</text>
<text x="196.2" y="107.3">NC</text>
<text x="120.5" y="110.1">R625</text>
<text x="128.9" y="110.1">100</text>
<text x="130.5" y="109.3">RB751G-40</text>
<text x="187.6" y="108.7">R839</text>
<text x="187.6" y="110.1">R840</text>
<text x="195.9" y="108.7">47K</text>
<text x="195.9" y="110.1">47K</text>
<text x="118.4" y="119.8">47K</text>
<text x="129.4" y="115.5">PESD3V3S1UL</text>
<text x="130.9" y="114.1">TVS14</text>
<text x="92.1" y="123.8">RYU002N05</text>
<text x="94.7" y="122.4">Q7</text>
<text x="100.4" y="123.2">1K</text>
<text x="100.5" y="124.6">R213</text>
<text x="118.4" y="121.2">R67</text>
<text x="121.9" y="124.6">R626</text>
<text x="128.2" y="124.6">100</text>
<text x="132.2" y="121.2">R66</text>
<text x="135.3" y="124.5">RB751G-40</text>
<text x="138.4" y="123.1">D24</text>
<text x="139.9" y="121.2">47K</text>
<text x="99.2" y="130.9">470K</text>
<text x="113.5" y="131.4">EL-MSK02</text>
<text x="114.8" y="130">SW3</text>
<text x="130.2" y="130.7">TVS15</text>
<text x="220.3" y="130">LED_LRTB_R98G</text>
<text x="223.1" y="128.1">D27</text>
<text x="99.1" y="132.2">R215</text>
<text x="137.8" y="137.1">R145</text>
<text x="146.1" y="137.1">47K</text>
<text x="119" y="142.6">R68</text>
<text x="119.1" y="141.2">47K</text>
<text x="139.5" y="141.8">RB751G-40</text>
<text x="142.6" y="140.4">D28</text>
<text x="229.7" y="141.1" transform="rotate(-90 229.7 141.1)">18R</text>
<text x="231.8" y="141.1" transform="rotate(-90 231.8 141.1)">18R</text>
<text x="126.6" y="149.5">TVS16</text>
<text x="130.2" y="146">R627</text>
<text x="131" y="144.7">100</text>
<text x="143.9" y="148.7">D29</text>
<text x="229.7" y="149.4" transform="rotate(-90 229.7 149.4)">R118</text>
<text x="231.8" y="149.4" transform="rotate(-90 231.8 149.4)">R126</text>
<text x="233.9" y="149.4" transform="rotate(-90 233.9 149.4)">R132</text>
<text x="108" y="152.2">EL-MSK02</text>
<text x="109.2" y="150.7">SW5</text>
<text x="123.1" y="150.9">PESD3V3S1UL</text>
<text x="140.2" y="150.4">RB751G-40</text>
<text x="181.2" y="154.9">Q11</text>
<text x="204" y="154.9">Q14</text>
<text x="226.9" y="154.9">Q18</text>
<text x="172.4" y="162">47K</text>
<text x="177" y="156.3">RYU002N05</text>
<text x="195.9" y="162">47K</text>
<text x="200.6" y="156.3">RYU002N05</text>
<text x="220.1" y="162">47K</text>
<text x="223.4" y="156.3">RYU002N05</text>
<text x="172.4" y="163.3">R192</text>
<text x="195.9" y="163.3">R194</text>
<text x="220.1" y="163.3">R193</text>
</g>
<text font-size="1.1" fill="#f0f" x="233.9" y="141.5" transform="rotate(-90 233.9 141.5)">100R</text>
</svg>
